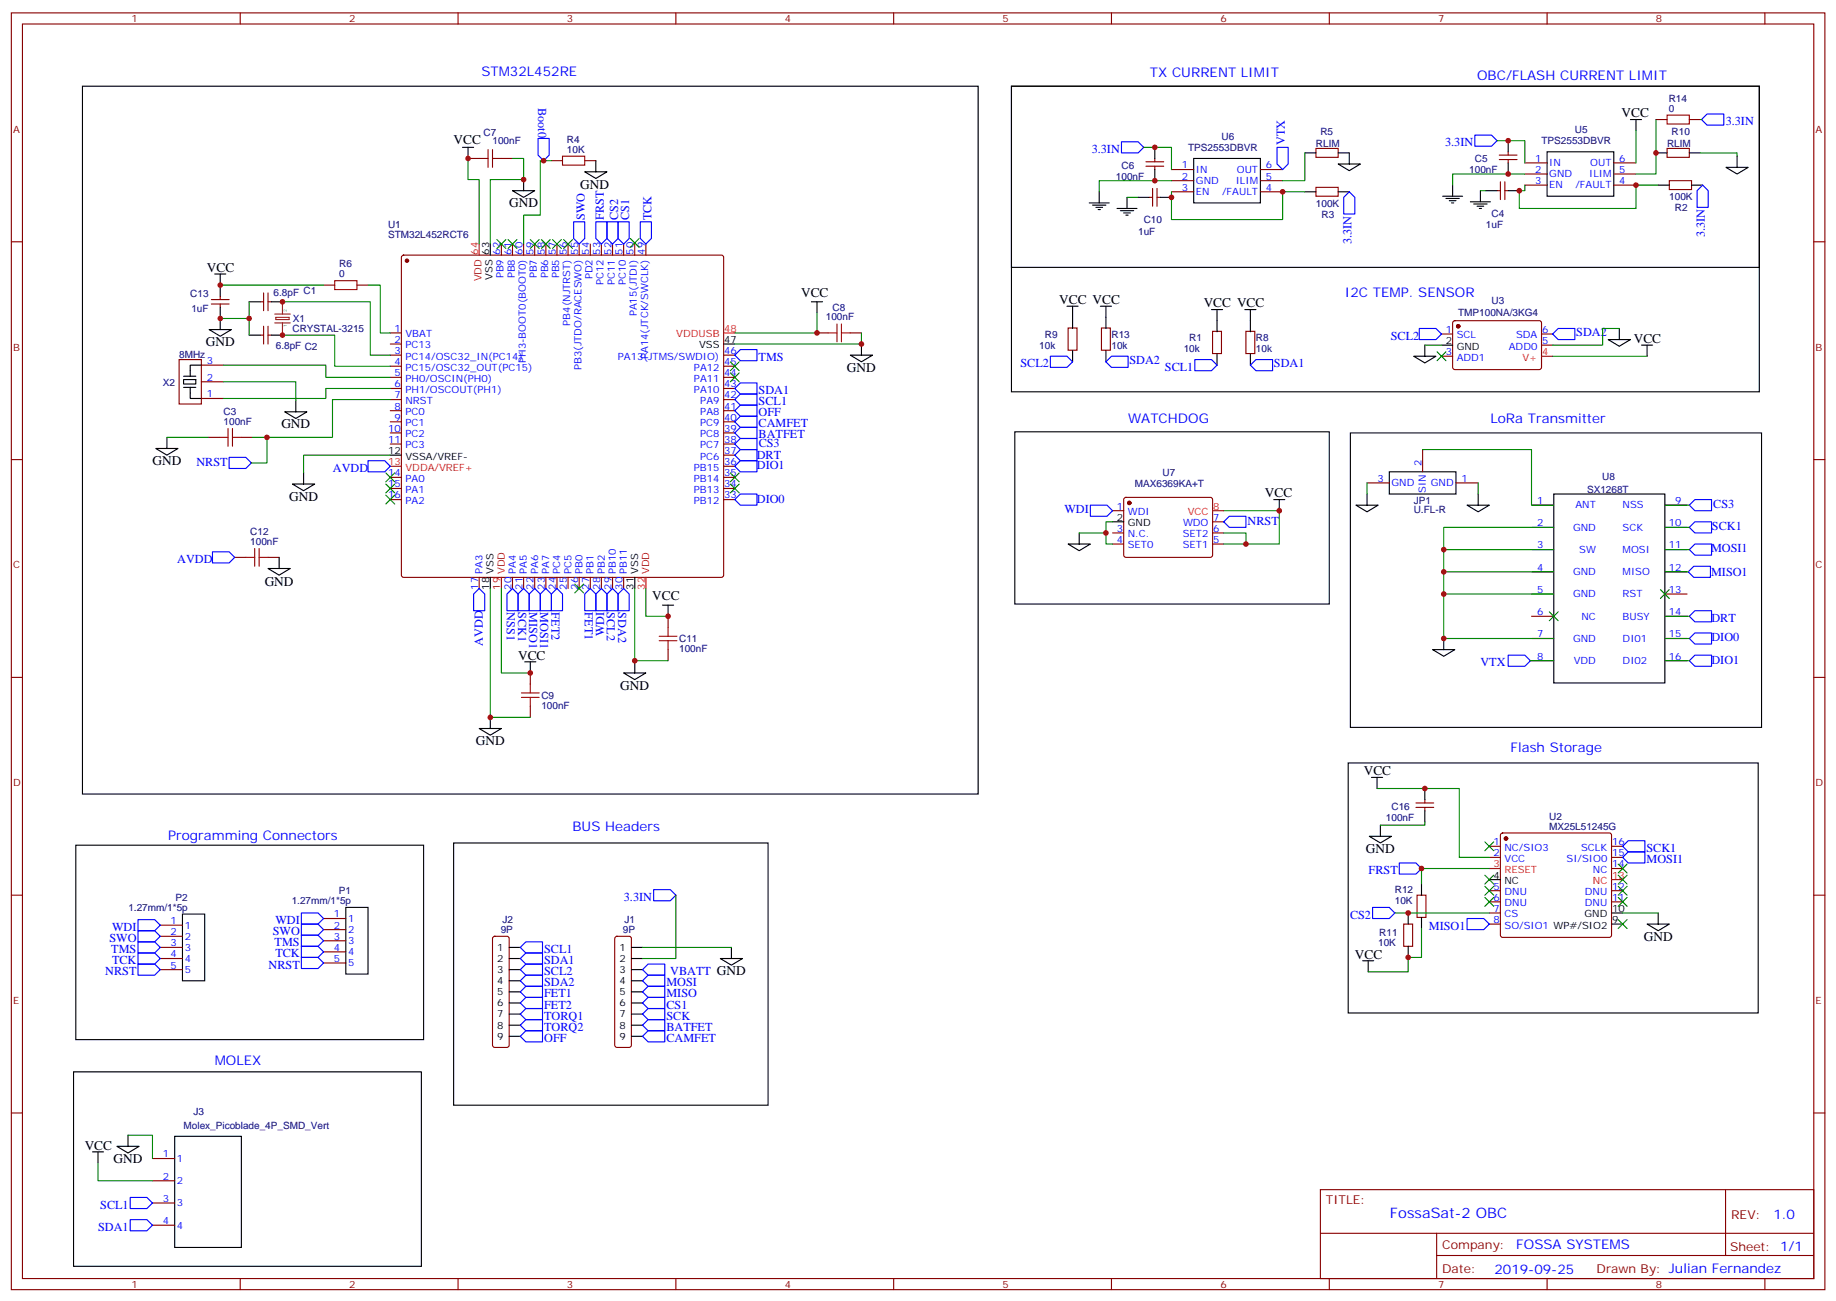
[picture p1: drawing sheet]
<svg xmlns="http://www.w3.org/2000/svg" width="583mm" height="413mm" viewBox="0 0 583 413" stroke-linecap="round" stroke-linejoin="round" font-family="sans-serif">
<g fill="none" stroke="#000" stroke-width=".35">
<path d="M26.2 27.4h284.3v224.7h-284.3zM321.1 27.4h237.4v57.5h-237.4zM321.1 27.4h237.4v97h-237.4zM517.6 38h3.5M519.4 38v3.5M146.8 46.8h3.6M148.6 46.8v3.5M166.2 57v3.5M185.6 54.5h7.1l-3.5 2.2zM189.2 51v3.5M366.6 46.8v3.5M366.6 53.8v3.6"/>
<path d="M379 50.3h21.1v14.1h-21.1zM414.2 48.5h3.6M424.8 52.1h7.1l-3.6 2.1zM424.8 48.5h3.5v3.6M461.2 58.8v3.5M478.8 44.7v3.5M478.8 51.7v3.5M491.1 48.2h21.2v14.1h-21.2zM525.7 48.5h3.5M526.4 58.8h3.5M536.3 48.5h3.5M537 58.8h3.5"/>
<path d="M547.9 53.1h7.1l-3.5 2.1zM551.5 49.6v3.5M155.6 77.5v3.5M162.7 60.5h7.1l-3.6 2.2zM345.8 64.4h6.3M346.9 65.1h4.2M347.9 65.8h2.1M348.6 66.5h.7M349 60.9v3.5M354.6 66.2h6.4M355.7 66.9h4.2M356.7 67.6h2.1"/>
<path d="M357.4 68.3h.7M357.8 62.7v3.5M361.3 62.7h3.5M368.4 62.7h3.5M414.2 60.9h3.6M424.8 60.9h3.5M458 62.3h6.3M459 63h4.3M460.1 63.7h2.1M460.8 64.4h.7M466.8 64.1h6.3M467.9 64.8h4.2"/>
<path d="M468.9 65.5h2.1M469.6 66.2h.7M470 60.5v3.6M471.7 60.5h3.6M478.8 60.5h3.5M68.2 87h3.5M69.9 87v7.1M69.9 97.6v7M79.1 95.8h3.5M86.1 95.8h3.6M257.6 95.8h3.5M259.4 95.8v3.5"/>
<path d="M338.7 97.2h3.6M340.5 97.2v7.1M349.3 97.2h3.5M351.1 97.2v7.1M384.6 98.3h3.5M386.4 98.3v7M395.2 98.3h3.5M396.9 98.3v7M58.3 119.5h3.9M63.9 115.9h-3.5v3.6M66.4 104.6h7l-3.5 2.2zM79.1 106.4h3.5"/>
<path d="M86.1 106.4h3.6M229.7 109.2h3.6M269.9 112.7h7.1l-3.5 2.2zM273.5 109.2v3.5M340.5 111.3v3.6M351.1 111.3v3.6M386.4 112.4v3.5M396.9 112.4v3.5M448.8 113.1h7.1l-3.6 2.1zM452.3 109.6v3.5M457.6 109.6h3.6M510.5 107.8h7.1l-3.5 2.1z"/>
<path d="M514.1 104.3v3.5M521.1 109.6h3.6M522.9 109.6v3.5M53 138.9v3.5M58.3 120.5h3.9v1.4h-3.9zM58.3 123h3.9M60.4 123v3.5h3.5M90.4 130.7h7l-3.5 2.2zM93.9 127.2v3.5M322.2 137.1h99.8v54.7h-99.8zM428.7 137.4h130.5v93.5h-130.5zM49.5 142.4h7l-3.5 2.1z"/>
<path d="M92.9 153.7h7l-3.5 2.1zM96.4 150.1v3.6M123.9 144.5h3.5M404.4 158.6h3.5M406.1 158.6v3.5M434 156.8v3.6M441 149.8h21.2v7h-21.2zM469.3 156.8v3.6M493.3 156.8h35.2v60h-35.2zM88.6 177v3.5M339.1 172.7h7l-3.5 2.1zM342.6 169.2v3.5"/>
<path d="M353.2 165.7h3.5M430.5 160.4h7l-3.5 2.1zM465.7 160.4h7.1l-3.5 2.1zM85.1 180.5h7l-3.5 2.1zM155.6 183.3v3.5M201.5 183.3v3.5M210.3 192.1h3.6M212.1 192.1v3.6M166.6 210.1h3.5M168.3 210.1v3.5M198 213.6h7l-3.5 2.2zM201.5 210.1v3.5"/>
<path d="M454.8 206.2h7.1l-3.6 2.2zM458.3 202.7v3.5M152.1 231.3h7.1l-3.6 2.1zM155.6 227.8v3.5M428 242.2h130.2v79.4h-130.2zM435.4 246.8h3.5M437.2 246.8v3.5M452.3 250.3v3.6M452.3 257.4v3.5M24.1 268.3h110.4v61.8h-110.4zM144 267.6h99.8v83.3h-99.8zM434.7 265.5h7l-3.5 2.1z"/>
<path d="M438.2 262v3.5M472.8 279.3h3.5M57.9 290.2h7.1v21.2h-7.1zM109.8 288.1h7v21.1h-7zM447 289.8v3.6M451.3 280.7v3.5M451.3 291.3v3.5M511.6 293.4h3.5M511.6 289.8h3.5M522.9 293.4h7l-3.5 2.1zM526.4 289.8v3.6M161.6 300.8h3.6"/>
<path d="M161.6 304.3h3.6M161.6 307.8h3.6M161.6 311.4h3.6M161.6 314.9h3.6M161.6 318.4h3.6M200.4 300.8h3.6M200.4 304.3h3.6M200.4 307.8h3.6M200.4 311.4h3.6M200.4 314.9h3.6M200.4 318.4h3.6M228.7 304.3h7l-3.5 2.1z"/>
<path d="M232.2 300.8v3.5M432.6 305h3.5M434.3 305v3.5M447 300.4v3.6M161.6 321.9h3.6M161.6 325.5h3.6M161.6 329h3.6M200.4 321.9h3.6M200.4 325.5h3.6M200.4 329h3.6M23.4 340.3h110.4v61.7h-110.4zM29.4 365.7h3.5"/>
<path d="M31.1 365.7v3.5M37.1 363.9h7.1l-3.6 2.1zM40.6 360.4v3.5M55.5 360.8h21.1v35.2h-21.1z"/>
</g>
<g fill="none" stroke="#870000" stroke-width=".35">
<path d="M3.6 4.1h575.7v405.3h-575.7zM7.1 7.6h568.7v398.3h-568.7zM76.3 4.1v3.5M145.4 4.1v3.5M214.6 4.1v3.5M283.7 4.1v3.5M352.8 4.1v3.5M422 4.1v3.5M491.1 4.1v3.5M560.3 4.1v3.5M525.7 38h3.5M536.3 38h3.5"/>
<path d="M148.6 50.3h3.5M159.2 50.3h3.5M175 51h3.6M185.6 51h3.6M363.8 51.4h5.6M363.8 52.8h5.6M365.9 59.8v5.7M366.6 50.3v1.1M366.6 52.8v1M367.3 59.8v5.7M371.9 53.8h7.1M371.9 57.4h7.1"/>
<path d="M400.1 53.8h7.1M400.1 57.4h7.1M417.8 47.1h7v2.9h-7zM417.8 59.5h7v2.8h-7zM476 49.2h5.6M476 50.7h5.6M476.3 57.7v5.7M477.7 57.7v5.7M478.8 48.2v1M478.8 50.7v1M484.1 51.7h7M484.1 55.2h7"/>
<path d="M484.1 58.8h7M512.3 51.7h7.1M512.3 55.2h7.1M512.3 58.8h7.1M529.2 47.1h7.1v2.9h-7.1zM529.9 57.4h7.1v2.8h-7.1zM3.6 76.8h3.5M159.2 77.5v3.5M162.7 77.5v3.5M166.2 77.5v3.5M169.8 77.5v3.5M173.3 77.5v3.5"/>
<path d="M176.8 77.5v3.5M180.3 77.5v3.5M183.9 77.5v3.5M187.4 77.5v3.5M190.9 77.5v3.5M194.5 77.5v3.5M198 77.5v3.5M201.5 77.5v3.5M205 77.5v3.5M364.8 62.7h1.1M367.3 62.7h1.1M371.9 60.9h7.1"/>
<path d="M400.1 60.9h7.1M475.3 60.5h1M477.7 60.5h1.1M575.8 76.8h3.5M67.1 95.1h5.6M67.1 96.5h5.6M69.9 94.1v1M69.9 96.5v1.1M82.6 95.8h1.1M83.7 93v5.6M85.1 93v5.6M85.1 95.8h1"/>
<path d="M102.7 90.5h3.6M113.3 90.5h3.5M127.7 81.2l.4-.2h100.9l.5 .2 .2 .5v100.9l-.2 .5-.5 .2h-100.9l-.5-.2-.2-.5v-100.9zM56.9 114.2h7v14.1h-7zM63.9 115.9h7.1M82.6 106.4h1.1M83.7 103.6v5.6M85.1 103.6v5.6M85.1 106.4h1M123.9 105.7h3.5M123.9 109.2h3.5M123.9 112.7h3.5"/>
<path d="M123.9 116.3h3.5M123.9 119.8h3.5M229.7 112.7h3.6M229.7 116.3h3.6M229.7 119.8h3.6M259.4 105.7h3.5M269.9 105.7h3.6M339.1 104.1h2.8v7.1h-2.8zM349.7 104.1h2.8v7.1h-2.8zM384.9 105.2h2.9v7h-2.9zM395.5 105.2h2.9v7h-2.9zM457.6 106h3.6"/>
<path d="M457.6 113.1h3.6M461.4 102l.5-.2 27 .1 .5 .6-.1 14.4-.6 .4h-27.1l-.4-.7v-14.1zM489.4 106h3.5M489.4 109.6h3.5M63.9 126.5h7.1M63.9 121.2h7.1M66 138.9h3.6M76.6 138.9h3.6M123.9 123.3h3.5M123.9 126.9h3.5M123.9 130.4h3.5M123.9 133.9h3.5"/>
<path d="M123.9 137.4h3.5M229.7 123.3h3.6M229.7 126.9h3.6M229.7 130.4h3.6M229.7 133.9h3.6M229.7 137.4h3.6M3.6 145.9h3.5M123.9 141h3.5M123.9 151.6h3.5M123.9 155.1h3.5M123.9 158.6h3.5M229.7 141h3.6"/>
<path d="M229.7 151.6h3.6M229.7 155.1h3.6M229.7 158.6h3.6M229.7 148h3.6M229.7 144.5h3.6M357 158.1l.4-.2 27.1 .1 .5 .6-.1 17.9-.7 .5-27-.1-.5-.7v-17.6zM434 153.3h7M451.6 142.7v7.1M462.2 153.3h7.1M575.8 145.9h3.5M74.5 177h3.5M85.1 177h3.5"/>
<path d="M353.2 162.1h3.5M353.2 169.2h3.5M353.2 172.7h3.5M385 169.2h3.5M385 172.7h3.5M385 165.7h3.5M486.2 160.4h7.1M486.2 167.4h7.1M486.2 174.5h7.1M528.5 160.4h7.1M528.5 167.4h7.1M528.5 174.5h7.1"/>
<path d="M152.1 183.3v3.5M162.7 183.3v3.5M166.2 183.3v3.5M169.8 183.3v3.5M173.3 183.3v3.5M176.8 183.3v3.5M180.3 183.3v3.5M183.9 183.3v3.5M187.4 183.3v3.5M190.9 183.3v3.5M194.5 183.3v3.5M198 183.3v3.5"/>
<path d="M212.1 195.7v3.5M486.2 181.5h7.1M486.2 188.6h7.1M486.2 195.7h7.1M528.5 181.5h7.1M528.5 188.6h7.1M528.5 195.7h7.1M3.6 215.1h3.5M168.3 213.6v3.6M212.1 206.2v3.6M486.2 202.7h7.1M486.2 209.8h7.1"/>
<path d="M528.5 202.7h7.1M528.5 209.8h7.1M575.8 215.1h3.5M168.3 224.2v3.6M449.5 254.9h5.7M449.5 256.3h5.7M452.3 253.9v1M452.3 256.3v1.1M472.8 268.7h3.5M472.8 272.2h3.5M476.6 264.6l.4-.2h33.9l.5 .2 .2 .5v31.8l-.2 .5-.5 .2h-33.9l-.5-.2-.2-.5v-31.8zM511.6 268.7h3.5"/>
<path d="M511.6 272.2h3.5M511.6 275.7h3.5M3.6 284.2h3.5M50.9 293.7h7M50.9 297.3h7M102.7 291.6h7.1M102.7 295.1h7.1M102.7 298.7h7.1M156.6 297.5l.5-.2h3.8l.5 .2 .2 .5v33.8l-.2 .5-.5 .2h-3.8l-.5-.2-.2-.5v-33.8zM195.4 297.5l.5-.2h3.8l.5 .2 .2 .5v33.8l-.2 .5-.5 .2h-3.8l-.5-.2-.2-.5v-33.8zM445.6 293.4h2.9v7h-2.9zM449.9 284.2h2.8v7.1h-2.8z"/>
<path d="M472.8 282.8h3.5M472.8 286.3h3.5M472.8 289.8h3.5M472.8 293.4h3.5M511.6 282.8h3.5M511.6 286.3h3.5M575.8 284.2h3.5M50.9 300.8h7M50.9 304.3h7M50.9 307.8h7M102.7 302.2h7.1M102.7 305.7h7.1"/>
<path d="M3.6 353.3h3.5M575.8 353.3h3.5M48.4 367.8h7.1M48.4 374.9h7.1M419.2 377.7h156.6v28.2h-156.6zM547.8 377.7v20.9M48.4 381.9h7.1M48.4 389h7.1M419.2 391.5h156.5M456.1 398.6h119.6M456.1 391.5v14.1M76.3 405.9v3.5"/>
<path d="M145.4 405.9v3.5M214.6 405.9v3.5M283.7 405.9v3.5M352.8 405.9v3.5M422 405.9v3.5M491.1 405.9v3.5M560.3 405.9v3.5"/>
</g>
<g fill="#870000" stroke="#870000" stroke-width=".35">
<circle cx="129.2" cy="82.8" r=".53"/>
<circle cx="358.5" cy="159.7" r=".53"/>
<circle cx="462.9" cy="103.6" r=".53"/>
<circle cx="478.1" cy="266.2" r=".53"/>
</g>
<path d="M152.1 77.5v3.5M229.7 105.7h3.6M489.4 113.1h3.5M123.9 148h3.5M385 162.1h3.5M159.2 183.3v3.5M205 183.3v3.5M472.8 275.7h3.5M511.6 279.3h3.5" fill="none" stroke="#f00" stroke-width=".35"/>
<path d="M87.2 99.7h4.9M89.7 95.8v3.9M87.2 102.5h4.9M87.6 100.8h4.2v.7h-4.2zM89.7 102.5v3.9" fill="none" stroke="#8c2424" stroke-width=".35"/>
<g fill="none" stroke="#a10000" stroke-width=".35">
<path d="M529.2 36.5h7.1v2.9h-7.1zM152.1 50.3h2.8M154.9 47.5v5.6M156.4 50.3h2.8M156.4 47.5v5.6M178.6 49.6h7v2.8h-7zM106.3 89.1h7v2.8h-7zM262.9 105.7h2.8M265.7 102.9v5.6M267.1 105.7h2.8M267.1 102.9v5.6M69.6 138.9h2.8"/>
<path d="M72.4 136v5.7M73.8 138.9h2.8M73.8 136v5.7M78 177h2.9M80.9 174.1v5.7M82.3 177h2.8M82.3 174.1v5.7M212.1 199.2v2.8M165.5 220h5.7M168.3 217.2v2.8M209.3 202h5.6M209.3 203.4h5.6"/>
<path d="M212.1 203.4v2.8M165.5 221.4h5.7M168.3 221.4v2.8"/>
</g>
<g fill="none" stroke="#00f" stroke-width=".35">
<path d="M540.2 38l1.7-1.8h5.3v3.5h-5.3zM170.8 44h3.5v5.2l-1.7 1.8-1.8-1.8zM356 45h5.3l1.8 1.8-1.8 1.7h-5.3zM405.4 46.8h3.5v5.3l-1.7 1.7-1.8-1.7zM468.2 42.9h5.3l1.8 1.8-1.8 1.7h-5.3zM540.5 58.8l1.8 1.7v5.3h-3.5v-5.3zM182.1 70.4h3.5v5.3l-1.7 1.8-1.8-1.8zM189.2 70.4h3.5v5.3l-1.8 1.8-1.7-1.8zM192.7 70.4h3.5v5.3l-1.7 1.8-1.8-1.8zM196.2 70.4h3.5v5.3l-1.7 1.8-1.8-1.8zM203.3 70.4h3.5v5.3l-1.8 1.8-1.7-1.8zM426.6 62.7l1.7-1.8 1.8 1.8v5.2h-3.5z"/>
<path d="M235 111h5.3v3.5h-5.3l-1.7-1.8zM333.4 113.1h5.3l1.8 1.8-1.8 1.7h-5.3zM351.1 114.9l1.7-1.8h5.3v3.5h-5.3zM379.3 114.2h5.3l1.8 1.7-1.8 1.8h-5.3zM396.9 115.9l1.8-1.7h5.3v3.5h-5.3zM450.6 104.3h5.3l1.7 1.7-1.7 1.8h-5.3zM492.9 106l1.8-1.7h5.3v3.5h-5.3zM235 125.1h5.3v3.5h-5.3l-1.7-1.7zM235 121.6h5.3v3.5h-5.3l-1.7-1.8zM235 128.6h5.3v3.6h-5.3l-1.7-1.8zM235 132.2h5.3v3.5h-5.3l-1.7-1.8zM235 135.7h5.3v3.5h-5.3l-1.7-1.8z"/>
<path d="M72.7 145.2h5.3l1.8 1.8-1.8 1.7h-5.3zM116.8 146.3h5.3l1.8 1.7-1.8 1.8h-5.3zM233.3 141l1.7-1.8h5.3v3.5h-5.3zM233.3 148l1.7-1.7h5.3v3.5h-5.3zM233.3 158.6l1.7-1.8h5.3v3.6h-5.3zM235 142.7h5.3v3.6h-5.3l-1.7-1.8zM67.5 175.2h5.2l1.8 1.8-1.8 1.7h-5.2zM346.1 160.4h5.3l1.8 1.7-1.8 1.8h-5.3zM390.2 163.9h5.3v3.5h-5.3l-1.7-1.7zM536.3 167.4l1.8-1.7h5.2v3.5h-5.2zM536.3 174.5l1.8-1.8h5.2v3.5h-5.2zM536.3 160.4l1.8-1.8h5.2v3.5h-5.2z"/>
<path d="M152.1 186.8l1.8 1.8v5.3h-3.5v-5.3zM160.9 188.6l1.8-1.8 1.8 1.8v5.3h-3.6zM164.5 188.6l1.7-1.8 1.8 1.8v5.3h-3.5zM168 188.6l1.8-1.8 1.7 1.8v5.3h-3.5zM171.5 188.6l1.8-1.8 1.7 1.8v5.3h-3.5zM175 188.6l1.8-1.8 1.8 1.8v5.3h-3.6zM185.6 188.6l1.8-1.8 1.8 1.8v5.3h-3.6zM189.2 188.6l1.7-1.8 1.8 1.8v5.3h-3.5zM192.7 188.6l1.8-1.8 1.7 1.8v5.3h-3.5zM196.2 188.6l1.8-1.8 1.7 1.8v5.3h-3.5zM535.9 181.5l1.8-1.7h5.3v3.5h-5.3zM536.3 195.7l1.8-1.8h5.2v3.5h-5.2z"/>
<path d="M478.8 208h5.3l1.7 1.8-1.7 1.7h-5.3zM536.3 209.8l1.8-1.8h5.2v3.5h-5.2zM536.3 202.7l1.8-1.8h5.2v3.6h-5.2zM444.2 274h5.3l1.8 1.7-1.8 1.8h-5.3zM515.1 268.7l1.8-1.8h5.3v3.5h-5.3zM516.9 270.4h5.3v3.6h-5.3l-1.8-1.8zM43.8 299h5.3l1.8 1.8-1.8 1.7h-5.3zM43.8 295.5h5.3l1.8 1.8-1.8 1.7h-5.3zM43.8 292h5.3l1.8 1.7-1.8 1.8h-5.3zM95.7 293.4h5.3l1.7 1.7-1.7 1.8h-5.3zM95.7 296.9h5.3l1.7 1.8-1.7 1.7h-5.3zM95.7 289.8h5.3l1.7 1.8-1.7 1.8h-5.3z"/>
<path d="M166.9 299h5.3v3.5h-5.3l-1.7-1.7zM207.5 282.4h5.3l1.8 1.8-1.8 1.8h-5.3zM435.8 288.1h5.2l1.8 1.7-1.8 1.8h-5.2zM465.7 291.6h5.3l1.8 1.8-1.8 1.7h-5.3zM43.8 306.1h5.3l1.8 1.7-1.8 1.8h-5.3zM43.8 302.5h5.3l1.8 1.8-1.8 1.8h-5.3zM95.7 300.4h5.3l1.7 1.8-1.7 1.8h-5.3zM95.7 304h5.3l1.7 1.7-1.7 1.8h-5.3zM165.2 318.4l1.7-1.7h5.3v3.5h-5.3zM165.2 311.4l1.7-1.8h5.3v3.5h-5.3zM166.9 313.1h5.3v3.6h-5.3l-1.7-1.8zM166.9 306.1h5.3v3.5h-5.3l-1.7-1.8z"/>
<path d="M166.9 302.5h5.3v3.6h-5.3l-1.7-1.8zM204 318.4l1.7-1.7h5.3v3.5h-5.3zM205.7 309.6h5.3v3.5h-5.3l-1.7-1.7zM205.7 313.1h5.3v3.6h-5.3l-1.7-1.8zM205.7 306.1h5.3v3.5h-5.3l-1.7-1.8zM165.2 325.5l1.7-1.8h5.3v3.5h-5.3zM166.9 320.2h5.3v3.5h-5.3l-1.7-1.8zM166.9 327.2h5.3v3.6h-5.3l-1.7-1.8zM205.7 320.2h5.3v3.5h-5.3l-1.7-1.8zM205.7 323.7h5.3v3.5h-5.3l-1.7-1.7zM205.7 327.2h5.3v3.6h-5.3l-1.7-1.8zM41.3 387.2h5.3l1.8 1.8-1.8 1.7h-5.3z"/>
<path d="M41.3 380.2h5.3l1.8 1.7-1.8 1.8h-5.3z"/>
</g>
<g fill="none" stroke="#008700" stroke-width=".35">
<path d="M525.7 38v17.2h-6.3M539.8 38h.4M148.6 50.3v6.7h3.5v20.5M162.7 50.3h3.5v6.7h-10.6v20.5M175 51h-3.5v17.3h-5.3v9.2M363.1 46.8h8.8v7M371.9 57.4h-22.9v3.5M414.2 48.5v8.9h-7M475.3 44.7h8.8v7M484.1 58.8v1.7h-1.8v5.7h37.1v-7.4h7M484.1 55.2h-22.9v3.6M519.4 41.5v10.2"/>
<path d="M539.8 48.5h11.7v1.1M357.8 62.7h3.5M371.9 60.9v8.8h35.3v-8.8h7M470 60.5h1.7M69.9 90.5h32.8M79.1 95.8v5.3h-9.2M89.7 95.8h27.8v16.9h6.4M116.8 90.5h3.9v15.2h3.2M259.4 99.3v6.4h-26.1M71 115.9h32.4v3.9h20.5M79.1 101.1v5.3M89.7 106.4h16.6v9.9h17.6"/>
<path d="M273.5 105.7v3.5h-40.2M452.3 109.6h5.3M492.9 113.1h30M514.1 104.3h-5.3v5.3h-15.9M53 138.9h13M71 121.2h22.9v6M84.7 138.9v8.1h-4.9M123.9 123.3h-20.5v3.2h-32.4M123.9 126.9h-18.3v12h-25.4M123.9 144.5h-27.5v5.6M434 153.3v3.5M451.6 142.7h34.6v17.7h7.1"/>
<path d="M469.3 153.3v3.5M342.6 169.2h8.5v3.5h2.1M353.2 165.7h-2.1v3.5M388.5 162.1h17.6v10.6h-17.6M388.5 169.2h7v3.5M458.3 174.5h35M493.3 167.4h-35v35.3h35M528.5 160.4h7.8M528.5 167.4h7.8M528.5 174.5h7.8M155.6 186.8v41h12.7M159.2 186.8v26.8h9.1"/>
<path d="M201.5 186.8v23.3M205 186.8v8.9h7.1M458.3 181.5h35M458.3 188.6h35M528.5 181.5h7.4M528.5 195.7h7.8M201.5 209.8h10.6M485.8 209.8h7.5M528.5 209.8h7.8M528.5 202.7h7.8M437.2 250.3h26.1v21.9h9.5M452.3 260.9v1.1h-14.1"/>
<path d="M472.8 275.7h-21.5v5M214.6 284.2v20.1h-10.6M442.8 289.8h30M451.3 294.8v9.2h-4.3v4.5h-12.7M515.1 289.8h11.3M204 300.8h28.2M31.1 369.2v5.7h17.3M40.6 360.4h7.8v7.4"/>
</g>
<g fill="#c00">
<circle cx="447" cy="304" r=".88"/>
<circle cx="451.3" cy="275.7" r=".88"/>
<circle cx="148.6" cy="50.3" r=".88"/>
<circle cx="69.9" cy="101.1" r=".88"/>
<circle cx="201.5" cy="209.8" r=".88"/>
<circle cx="212.1" cy="195.7" r=".88"/>
<circle cx="168.3" cy="213.6" r=".88"/>
<circle cx="273.5" cy="109.2" r=".88"/>
<circle cx="259.4" cy="105.7" r=".88"/>
<circle cx="84.7" cy="138.9" r=".88"/>
<circle cx="407.2" cy="60.9" r=".88"/>
<circle cx="366.6" cy="46.8" r=".88"/>
<circle cx="366.6" cy="57.4" r=".88"/>
<circle cx="478.8" cy="55.2" r=".88"/>
<circle cx="478.8" cy="44.7" r=".88"/>
<circle cx="519.4" cy="58.8" r=".88"/>
<circle cx="482.3" cy="60.5" r=".88"/>
<circle cx="371.9" cy="62.7" r=".88"/>
<circle cx="79.1" cy="101.1" r=".88"/>
<circle cx="89.7" cy="95.8" r=".88"/>
<circle cx="89.7" cy="106.4" r=".88"/>
<circle cx="395.5" cy="172.7" r=".88"/>
<circle cx="155.6" cy="227.8" r=".88"/>
<circle cx="406.1" cy="162.1" r=".88"/>
<circle cx="69.9" cy="90.5" r=".88"/>
<circle cx="351.1" cy="169.2" r=".88"/>
<circle cx="458.3" cy="202.7" r=".88"/>
<circle cx="458.3" cy="188.6" r=".88"/>
<circle cx="458.3" cy="181.5" r=".88"/>
<circle cx="458.3" cy="174.5" r=".88"/>
<circle cx="172.6" cy="51" r=".88"/>
<circle cx="166.2" cy="57" r=".88"/>
<circle cx="447" cy="289.8" r=".88"/>
<circle cx="452.3" cy="250.3" r=".88"/>
<circle cx="525.7" cy="48.5" r=".88"/>
</g>
<g fill="#c00" stroke="#008700" stroke-width=".35">
<path d="M456.2 111.7l2.8 2.8zM459 111.7l-2.8 2.8z"/>
<path d="M527.1 187.2l2.8 2.8zM527.1 190l2.8-2.8z"/>
<path d="M491.8 194.2l2.9 2.9zM494.7 194.2l-2.9 2.9z"/>
<path d="M471.4 277.8l2.8 2.9zM474.2 277.8l-2.8 2.9z"/>
<path d="M471.4 281.4l2.8 2.8zM474.2 281.4l-2.8 2.8z"/>
<path d="M471.4 284.9l2.8 2.8zM474.2 284.9l-2.8 2.8z"/>
<path d="M513.7 284.9l2.8 2.8zM513.7 287.7l2.8-2.8z"/>
<path d="M513.7 281.4l2.8 2.8zM513.7 284.2l2.8-2.8z"/>
<path d="M513.7 277.8l2.8 2.9zM516.5 277.8l-2.8 2.9z"/>
<path d="M513.7 274.3l2.8 2.8zM513.7 277.1l2.8-2.8z"/>
<path d="M513.7 292l2.8 2.8zM516.5 292l-2.8 2.8z"/>
<path d="M471.4 267.3l2.8 2.8zM474.2 267.3l-2.8 2.8z"/>
<path d="M200.1 75.7l2.8 2.8zM200.1 78.5l2.8-2.8z"/>
<path d="M178.9 76.1l2.9 2.8zM181.8 76.1l-2.9 2.8z"/>
<path d="M175.4 76.1l2.8 2.8zM178.2 76.1l-2.8 2.8z"/>
<path d="M171.9 76.1l2.8 2.8zM174.7 76.1l-2.8 2.8z"/>
<path d="M168.3 76.1l2.9 2.8zM171.2 76.1l-2.9 2.8z"/>
<path d="M157.8 76.1l2.8 2.8zM160.6 76.1l-2.8 2.8z"/>
<path d="M161.3 76.1l2.8 2.8zM164.1 76.1l-2.8 2.8z"/>
<path d="M231.8 153.7l2.9 2.8zM234.7 153.7l-2.9 2.8z"/>
<path d="M231.8 150.1l2.9 2.9zM234.7 150.1l-2.9 2.9z"/>
<path d="M231.8 114.9l2.9 2.8zM234.7 114.9l-2.9 2.8z"/>
<path d="M231.8 118.4l2.9 2.8zM234.7 118.4l-2.9 2.8z"/>
<path d="M122.5 153.7l2.8 2.8zM125.3 153.7l-2.8 2.8z"/>
<path d="M122.5 150.1l2.8 2.9zM125.3 150.1l-2.8 2.9z"/>
<path d="M122.5 157.2l2.8 2.8zM125.3 157.2l-2.8 2.8z"/>
<path d="M182.5 185.4l2.8 2.8zM185.3 185.4l-2.8 2.8z"/>
</g>
<text font-size="4.6" fill="#00f" x="441.3" y="386.7">FossaSat-2 OBC</text>
<g font-size="4.2" fill="#00f">
<text x="152.8" y="24.2">STM32L452RE</text>
<text x="365.1" y="24.3">TX CURRENT LIMIT</text>
<text x="468.9" y="25.3">OBC/FLASH CURRENT LIMIT</text>
<text x="426.9" y="94.2">I2C TEMP. SENSOR</text>
<text x="358.1" y="134.3">WATCHDOG</text>
<text x="473.1" y="134.3">LoRa Transmitter</text>
<text x="479.5" y="238.7">Flash Storage</text>
<text x="181.8" y="263.8">BUS Headers</text>
<text x="53.3" y="266.7">Programming Connectors</text>
<text x="68.2" y="338.2">MOLEX</text>
<text x="563" y="386.9">1.0</text>
<text x="481.3" y="396.5">FOSSA SYSTEMS</text>
<text x="474.4" y="404.3">2019-09-25</text>
</g>
<g font-size="4.2">
<text x="514.8" y="37.2">VCC</text>
<text x="144" y="45.6">VCC</text>
<text x="161.6" y="65.8">GND</text>
<text x="184.2" y="60.1">GND</text>
<text x="65.7" y="86.3">VCC</text>
<text x="254.3" y="94.2">VCC</text>
<text x="336.3" y="96.5">VCC VCC</text>
<text x="382.1" y="97.6">VCC VCC</text>
<text x="65.3" y="109.9">GND</text>
<text x="518.7" y="108.9">VCC</text>
<text x="268.9" y="118">GND</text>
<text x="89.3" y="136">GND</text>
<text x="48.4" y="147.7">GND</text>
<text x="91.8" y="159">GND</text>
<text x="401.5" y="157.8">VCC</text>
<text x="84" y="186.1">GND</text>
<text x="207" y="190.5">VCC</text>
<text x="164.5" y="209.4">VCC</text>
<text x="196.9" y="218.9">GND</text>
<text x="151.1" y="236.6">GND</text>
<text x="432.9" y="246.1">VCC</text>
<text x="433.6" y="270.8">GND</text>
<text x="521.8" y="298.7">GND</text>
<text x="430.1" y="304.3">VCC</text>
<text x="26.9" y="365">VCC</text>
<text x="36.1" y="369.2">GND</text>
</g>
<g font-size="3.9" fill="#00f">
<text x="170.8" y="34.2" transform="rotate(90 170.8 34.2)">Boot0</text>
<text x="547.8" y="39.8">3.3IN</text>
<text x="407.9" y="46.1" transform="rotate(-90 407.9 46.1)">VTX</text>
<text x="458.8" y="46.4">3.3IN</text>
<text x="346.6" y="48.5">3.3IN</text>
<text x="185.6" y="69.9" transform="rotate(-90 185.6 69.9)">SWO</text>
<text x="191.7" y="69.9" transform="rotate(-90 191.7 69.9)">FRST</text>
<text x="196.2" y="69.9" transform="rotate(-90 196.2 69.9)">CS2</text>
<text x="199.7" y="69.9" transform="rotate(-90 199.7 69.9)">CS1</text>
<text x="206.8" y="69.9" transform="rotate(-90 206.8 69.9)">TCK</text>
<text x="429" y="77.5" transform="rotate(-90 429 77.5)">3.3IN</text>
<text x="541.2" y="75.4" transform="rotate(-90 541.2 75.4)">3.3IN</text>
<text x="441.5" y="108">SCL2</text>
<text x="500.4" y="106.8">SDA2</text>
<text x="240.8" y="114.5">TMS</text>
<text x="323.9" y="116.7">SCL2</text>
<text x="358.6" y="115.6">SDA2</text>
<text x="369.8" y="117.7">SCL1</text>
<text x="404.4" y="116.7">SDA1</text>
<text x="240.8" y="125.1">SDA1</text>
<text x="240.8" y="128.6">SCL1</text>
<text x="240.8" y="132.2">OFF</text>
<text x="240.8" y="135.7">CAMFET</text>
<text x="240.8" y="139.2">BATFET</text>
<text x="240.9" y="141.9">CS3</text>
<text x="62.3" y="147.8">NRST</text>
<text x="105.7" y="149.8">AVDD</text>
<text x="240.2" y="145.7">DRT</text>
<text x="240.3" y="149">DIO1</text>
<text x="240.3" y="159.6">DIO0</text>
<text x="543.9" y="161.3">CS3</text>
<text x="337.9" y="163">WDI</text>
<text x="396.1" y="166.5">NRST</text>
<text x="543.5" y="168.3">SCK1</text>
<text x="56.3" y="178.7">AVDD</text>
<text x="543.2" y="175.4">MOSI1</text>
<text x="543.2" y="182.8">MISO1</text>
<text x="160.9" y="194.4" transform="rotate(90 160.9 194.4)">NSS1</text>
<text x="164.5" y="194.4" transform="rotate(90 164.5 194.4)">SCK1</text>
<text x="168" y="194.4" transform="rotate(90 168 194.4)">MISO1</text>
<text x="171.5" y="194.4" transform="rotate(90 171.5 194.4)">MOSI1</text>
<text x="175" y="194.4" transform="rotate(90 175 194.4)">FET2</text>
<text x="185.6" y="194.4" transform="rotate(90 185.6 194.4)">FET1</text>
<text x="192.7" y="194.4" transform="rotate(90 192.7 194.4)">SCL2</text>
<text x="196.2" y="194.4" transform="rotate(90 196.2 194.4)">SDA2</text>
<text x="543.3" y="197.5">DRT</text>
<text x="191.8" y="201.9" transform="rotate(-90 191.8 201.9)">WDI</text>
<text x="543.3" y="203.7">DIO0</text>
<text x="153.3" y="205" transform="rotate(-90 153.3 205)">AVDD</text>
<text x="470" y="211.4">VTX</text>
<text x="543.3" y="210.7">DIO1</text>
<text x="522.7" y="270.4">SCK1</text>
<text x="522.7" y="274">MOSI1</text>
<text x="434.5" y="277.5">FRST</text>
<text x="198" y="286">3.3IN</text>
<text x="87.4" y="293.4">WDI</text>
<text x="428.6" y="291.6">CS2</text>
<text x="34.7" y="299">SWO</text>
<text x="35.6" y="295.5">WDI</text>
<text x="86.6" y="296.9">SWO</text>
<text x="453.6" y="295.1">MISO1</text>
<text x="35.3" y="302.5">TMS</text>
<text x="87.2" y="300.4">TMS</text>
<text x="87.4" y="304">TCK</text>
<text x="172.8" y="302.5">SCL1</text>
<text x="33.4" y="309.6">NRST</text>
<text x="35.6" y="306.1">TCK</text>
<text x="85.3" y="307.5">NRST</text>
<text x="172.8" y="309.6">SCL2</text>
<text x="172.8" y="306.1">SDA1</text>
<text x="212.8" y="309.4">VBATT GND</text>
<text x="172.8" y="316.7">FET1</text>
<text x="172.8" y="313.1">SDA2</text>
<text x="211.6" y="313.1">MOSI</text>
<text x="211.6" y="316.7">MISO</text>
<text x="172.8" y="323.7">TORQ1</text>
<text x="172.8" y="320.2">FET2</text>
<text x="211.6" y="323.7">SCK</text>
<text x="211.6" y="320.2">CS1</text>
<text x="172.8" y="327.2">TORQ2</text>
<text x="211.6" y="327.2">BATFET</text>
<text x="172.8" y="330.8">OFF</text>
<text x="211.6" y="330.8">CAMFET</text>
<text x="31.8" y="383.7">SCL1</text>
<text x="31.2" y="390.7">SDA1</text>
</g>
<g font-size="3.9" fill="#800">
<text x="420.9" y="382.3">TITLE:</text>
<text x="549.6" y="386.9">REV:</text>
<text x="457.8" y="396.5">Company:</text>
<text x="549.2" y="397.1">Sheet: 1/1</text>
<text x="457.8" y="404.1">Date:</text>
<text x="506.9" y="404.2">Drawn By: Julian Fernandez</text>
</g>
<g font-size="3.2" fill="#800">
<text x="41.7" y="7.1">1</text>
<text x="110.8" y="7.1">2</text>
<text x="180" y="7.1">3</text>
<text x="249.1" y="7.1">4</text>
<text x="318.3" y="7.1">5</text>
<text x="387.4" y="7.1">6</text>
<text x="456.6" y="7.1">7</text>
<text x="525.7" y="7.1">8</text>
<text x="4.1" y="42.2">A</text>
<text x="576.3" y="42.2">A</text>
<text x="4.1" y="111.3">B</text>
<text x="576.3" y="111.3">B</text>
<text x="4.1" y="180.5">C</text>
<text x="576.3" y="180.5">C</text>
<text x="4.1" y="249.6">D</text>
<text x="576.3" y="249.6">D</text>
<text x="4.1" y="318.8">E</text>
<text x="576.3" y="318.8">E</text>
<text x="41.7" y="408.9">1</text>
<text x="110.8" y="408.9">2</text>
<text x="180" y="408.9">3</text>
<text x="249.1" y="408.9">4</text>
<text x="318.3" y="408.9">5</text>
<text x="387.4" y="408.9">6</text>
<text x="456.6" y="408.9">7</text>
<text x="525.7" y="408.9">8</text>
</g>
<g font-size="3.2" fill="#000080">
<text x="529.7" y="35.5">0</text>
<text x="529.7" y="32.3">R14</text>
<text x="153.5" y="43.2">C7</text>
<text x="156.4" y="45.9">100nF</text>
<text x="180" y="45.4">R4</text>
<text x="387.8" y="44.5">U6</text>
<text x="417.8" y="46.6">RLIM</text>
<text x="419.2" y="42.8">R5</text>
<text x="489.4" y="45.9">TPS2553DBVR</text>
<text x="500" y="42.3">U5</text>
<text x="529.2" y="46.6">RLIM</text>
<text x="530.7" y="42.8">R10</text>
<text x="180" y="48.5">10K</text>
<text x="356" y="53.6">C6</text>
<text x="377.2" y="48">TPS2553DBVR</text>
<text x="468.2" y="51.5">C5</text>
<text x="354.3" y="57.2">100nF</text>
<text x="466.4" y="55.1">100nF</text>
<text x="417.8" y="65.7">100K</text>
<text x="529.9" y="63.5">100K</text>
<text x="363.1" y="71">C10</text>
<text x="419.5" y="69.2">R3</text>
<text x="473.5" y="68.8">C4</text>
<text x="531.7" y="67.1">R2</text>
<text x="123.2" y="75.7">STM32L452RCT6</text>
<text x="123.2" y="72.4">U1</text>
<text x="361.3" y="74.5">1uF</text>
<text x="471.7" y="72.4">1uF</text>
<text x="107.7" y="88.1">0</text>
<text x="107.7" y="84.9">R6</text>
<text x="60.4" y="94.2">C13</text>
<text x="86.9" y="93.8">6.8pF C1</text>
<text x="60.7" y="99.1">1uF</text>
<text x="262.2" y="101.6">100nF</text>
<text x="264.3" y="98.6">C8</text>
<text x="462.9" y="100.2">TMP100NA/3KG4</text>
<text x="473.5" y="96.7">U3</text>
<text x="92.9" y="105.4">CRYSTAL-3215</text>
<text x="93" y="102.2">X1</text>
<text x="331.7" y="107.3">R9</text>
<text x="352.9" y="107.3">R13</text>
<text x="56.9" y="113.6">8MHz</text>
<text x="87.6" y="110.8">6.8pF C2</text>
<text x="329.9" y="110.8">10k</text>
<text x="352.9" y="110.8">10k</text>
<text x="375.8" y="111.8">10k</text>
<text x="377.5" y="108.3">R1</text>
<text x="398.7" y="111.8">10k</text>
<text x="398.7" y="108.3">R8</text>
<text x="51.6" y="122.5">X2</text>
<text x="71" y="131.8">C3</text>
<text x="71" y="135">100nF</text>
<text x="360.3" y="154.5">MAX6369KA+T</text>
<text x="369.1" y="151">U7</text>
<text x="508.6" y="152.5">U8</text>
<text x="448.8" y="159.9">JP1</text>
<text x="503.8" y="156.4">SX1268T</text>
<text x="448.8" y="163">U.FL-R</text>
<text x="79.5" y="173.1">100nF</text>
<text x="79.5" y="169.9">C12</text>
<text x="215.6" y="203.8">C11</text>
<text x="215.6" y="207">100nF</text>
<text x="171.9" y="221.8">C9</text>
<text x="171.9" y="225">100nF</text>
<text x="441.8" y="257.2">C16</text>
<text x="440" y="260.7">100nF</text>
<text x="491.8" y="263.4">MX25L51245G</text>
<text x="491.8" y="260.3">U2</text>
<text x="55.8" y="286">P2</text>
<text x="92.6" y="287">1.27mm/1*5p</text>
<text x="107.6" y="283.9">P1</text>
<text x="442.8" y="287.2">10K</text>
<text x="442.8" y="283.6">R12</text>
<text x="40.8" y="289.1">1.27mm/1*5p</text>
<text x="159.5" y="293">J2</text>
<text x="198.3" y="293">J1</text>
<text x="159" y="296.2">9P</text>
<text x="197.8" y="296.2">9P</text>
<text x="437.9" y="297">R11</text>
<text x="437.5" y="300.2">10K</text>
<text x="61.5" y="353.9">J3</text>
<text x="58.3" y="358.5">Molex_Picoblade_4P_SMD_Vert</text>
</g>
<g font-size="3.2" fill="#00f">
<text x="375.2" y="53.5">1</text>
<text x="401.9" y="53.5">6</text>
<text x="487.4" y="51.4">1</text>
<text x="491.8" y="52.8">IN</text>
<text x="504.8" y="52.8">OUT</text>
<text x="514.1" y="51.4">6</text>
<text x="375.2" y="57">2</text>
<text x="379.7" y="54.9">IN</text>
<text x="379.7" y="58.4">GND</text>
<text x="392.3" y="58.4">ILIM</text>
<text x="392.6" y="54.9">OUT</text>
<text x="401.9" y="57">5</text>
<text x="487.4" y="54.9">2</text>
<text x="487.4" y="58.4">3</text>
<text x="491.8" y="56.3">GND</text>
<text x="491.8" y="59.8">EN</text>
<text x="500.1" y="59.8">/FAULT</text>
<text x="504.5" y="56.3">ILIM</text>
<text x="514.1" y="58.4">4</text>
<text x="514.1" y="54.9">5</text>
<text x="375.2" y="60.5">3</text>
<text x="379.7" y="61.9">EN</text>
<text x="387.9" y="61.9">/FAULT</text>
<text x="401.9" y="60.5">4</text>
<text x="158.8" y="80.8" transform="rotate(-90 158.8 80.8)">62</text>
<text x="162.3" y="80.8" transform="rotate(-90 162.3 80.8)">61</text>
<text x="165.9" y="80.8" transform="rotate(-90 165.9 80.8)">60</text>
<text x="169.4" y="80.8" transform="rotate(-90 169.4 80.8)">59</text>
<text x="172.9" y="80.8" transform="rotate(-90 172.9 80.8)">58</text>
<text x="176.5" y="80.8" transform="rotate(-90 176.5 80.8)">57</text>
<text x="180" y="80.8" transform="rotate(-90 180 80.8)">56</text>
<text x="183.5" y="80.8" transform="rotate(-90 183.5 80.8)">55</text>
<text x="187" y="80.8" transform="rotate(-90 187 80.8)">54</text>
<text x="190.6" y="80.8" transform="rotate(-90 190.6 80.8)">53</text>
<text x="194.1" y="80.8" transform="rotate(-90 194.1 80.8)">52</text>
<text x="197.6" y="80.8" transform="rotate(-90 197.6 80.8)">51</text>
<text x="201.2" y="80.8" transform="rotate(-90 201.2 80.8)">50</text>
<text x="204.7" y="80.8" transform="rotate(-90 204.7 80.8)">49</text>
<text x="159.9" y="88.4" transform="rotate(-90 159.9 88.4)">PB9</text>
<text x="163.4" y="88.4" transform="rotate(-90 163.4 88.4)">PB8</text>
<text x="170.5" y="88.4" transform="rotate(-90 170.5 88.4)">PB7</text>
<text x="174" y="88.4" transform="rotate(-90 174 88.4)">PB6</text>
<text x="177.5" y="88.4" transform="rotate(-90 177.5 88.4)">PB5</text>
<text x="188.1" y="88.7" transform="rotate(-90 188.1 88.7)">PD2</text>
<text x="191.6" y="90.5" transform="rotate(-90 191.6 90.5)">PC12</text>
<text x="195.2" y="90.5" transform="rotate(-90 195.2 90.5)">PC11</text>
<text x="198.7" y="90.5" transform="rotate(-90 198.7 90.5)">PC10</text>
<text x="202.2" y="100.5" transform="rotate(-90 202.2 100.5)">PA15(JTDI)</text>
<text x="125.2" y="105.3">1</text>
<text x="128.7" y="107.1">VBAT</text>
<text x="181" y="103.4" transform="rotate(-90 181 103.4)">PB4(NJTRST)</text>
<text x="459" y="105.7">1</text>
<text x="462.5" y="107.5">SCL</text>
<text x="481.3" y="107.5">SDA</text>
<text x="489.5" y="105.7">6</text>
<text x="125.2" y="108.9">2</text>
<text x="125.2" y="112.4">3</text>
<text x="128.7" y="110.6">PC13</text>
<text x="229.9" y="112.4">46</text>
<text x="459" y="112.7">3</text>
<text x="479" y="111">ADD0</text>
<text x="489.5" y="109.2">5</text>
<text x="65.7" y="115.6">3</text>
<text x="125.2" y="115.9">4</text>
<text x="125.2" y="119.5">5</text>
<text x="128.7" y="114.2">PC14/OSC32_IN(PC14)</text>
<text x="128.7" y="117.7">PC15/OSC32_OUT(PC15)</text>
<text x="166.9" y="115.2" transform="rotate(-90 166.9 115.2)">PH3-BOOT0(BOOT0)</text>
<text x="184.6" y="117.5" transform="rotate(-90 184.6 117.5)">PB3(JTDO/RACESWO)</text>
<text x="196.2" y="114.2">PA13(JTMS/SWDIO)</text>
<text x="205.7" y="114" transform="rotate(-90 205.7 114)">PA14(JTCK/SWCLK)</text>
<text x="220.3" y="117.7">PA12</text>
<text x="229.9" y="119.5">44</text>
<text x="229.9" y="115.9">45</text>
<text x="462.5" y="114.5">ADD1</text>
<text x="65.7" y="120.9">2</text>
<text x="125.2" y="123">6</text>
<text x="128.7" y="121.2">PH0/OSCIN(PH0)</text>
<text x="128.7" y="124.7">PH1/OSCOUT(PH1)</text>
<text x="220.3" y="124.7">PA10</text>
<text x="220.3" y="121.2">PA11</text>
<text x="229.9" y="123">43</text>
<text x="65.7" y="126.2">1</text>
<text x="125.2" y="126.5">7</text>
<text x="125.2" y="130">8</text>
<text x="128.7" y="128.3">NRST</text>
<text x="128.7" y="131.8">PC0</text>
<text x="222.3" y="131.8">PA8</text>
<text x="222.3" y="128.3">PA9</text>
<text x="229.9" y="130">41</text>
<text x="229.9" y="126.5">42</text>
<text x="123.2" y="137.1">10</text>
<text x="125.2" y="133.6">9</text>
<text x="128.7" y="135.3">PC1</text>
<text x="222.3" y="135.3">PC9</text>
<text x="229.9" y="137.1">39</text>
<text x="229.9" y="133.6">40</text>
<text x="123.2" y="140.6">11</text>
<text x="128.7" y="138.9">PC2</text>
<text x="128.7" y="142.4">PC3</text>
<text x="222.3" y="142.4">PC7</text>
<text x="222.3" y="138.9">PC8</text>
<text x="229.9" y="140.6">38</text>
<text x="220.3" y="149.4">PB15</text>
<text x="222.3" y="145.9">PC6</text>
<text x="229.9" y="147.7">36</text>
<text x="229.9" y="144.1">37</text>
<text x="451.3" y="148" transform="rotate(-90 451.3 148)">2</text>
<text x="123.2" y="151.2">14</text>
<text x="123.2" y="154.7">15</text>
<text x="128.7" y="153">PA0</text>
<text x="220.3" y="153">PB14</text>
<text x="229.9" y="154.7">34</text>
<text x="229.9" y="151.2">35</text>
<text x="437.3" y="153">3</text>
<text x="441.7" y="154.4">GND</text>
<text x="454.2" y="154.4">GND</text>
<text x="464" y="153">1</text>
<text x="123.2" y="158.3">16</text>
<text x="128.7" y="156.5">PA1</text>
<text x="128.7" y="160">PA2</text>
<text x="220.3" y="160">PB12</text>
<text x="220.3" y="156.5">PB13</text>
<text x="229.9" y="158.3">33</text>
<text x="354.5" y="161.8">1</text>
<text x="452.7" y="156.4" transform="rotate(-90 452.7 156.4)">SIN</text>
<text x="488" y="160">1</text>
<text x="500.2" y="161.4">ANT</text>
<text x="515.1" y="161.4">NSS</text>
<text x="531.8" y="160">9</text>
<text x="358" y="163.5">WDI</text>
<text x="375.6" y="167.1">WDO</text>
<text x="385.1" y="165.3">7</text>
<text x="488" y="167.1">2</text>
<text x="529.8" y="167.1">10</text>
<text x="354.5" y="168.8">3</text>
<text x="354.5" y="172.4">4</text>
<text x="358" y="170.6">N.C.</text>
<text x="375.5" y="170.6">SET2</text>
<text x="385.1" y="172.4">5</text>
<text x="385.1" y="168.8">6</text>
<text x="499.4" y="168.5">GND</text>
<text x="515.1" y="168.5">SCK</text>
<text x="358" y="174.1">SET0</text>
<text x="375.5" y="174.1">SET1</text>
<text x="488" y="174.1">3</text>
<text x="501.4" y="175.5">SW</text>
<text x="515.1" y="175.5">MOSI</text>
<text x="529.8" y="174.1">11</text>
<text x="153.2" y="182.2" transform="rotate(-90 153.2 182.2)">PA3</text>
<text x="163.8" y="182.2" transform="rotate(-90 163.8 182.2)">PA4</text>
<text x="167.3" y="182.2" transform="rotate(-90 167.3 182.2)">PA5</text>
<text x="170.8" y="182.2" transform="rotate(-90 170.8 182.2)">PA6</text>
<text x="174.3" y="182.2" transform="rotate(-90 174.3 182.2)">PA7</text>
<text x="177.9" y="182.2" transform="rotate(-90 177.9 182.2)">PC4</text>
<text x="181.4" y="182.2" transform="rotate(-90 181.4 182.2)">PC5</text>
<text x="184.9" y="182.2" transform="rotate(-90 184.9 182.2)">PB0</text>
<text x="188.5" y="182.2" transform="rotate(-90 188.5 182.2)">PB1</text>
<text x="192" y="182.2" transform="rotate(-90 192 182.2)">PB2</text>
<text x="195.5" y="182.2" transform="rotate(-90 195.5 182.2)">PB10</text>
<text x="199" y="182.2" transform="rotate(-90 199 182.2)">PB11</text>
<text x="488" y="181.2">4</text>
<text x="499.4" y="182.6">GND</text>
<text x="515.1" y="182.6">MISO</text>
<text x="529.8" y="181.2">12</text>
<text x="151.8" y="187.2" transform="rotate(-90 151.8 187.2)">17</text>
<text x="162.3" y="187.2" transform="rotate(-90 162.3 187.2)">20</text>
<text x="165.9" y="187.2" transform="rotate(-90 165.9 187.2)">21</text>
<text x="169.4" y="187.2" transform="rotate(-90 169.4 187.2)">22</text>
<text x="172.9" y="187.2" transform="rotate(-90 172.9 187.2)">23</text>
<text x="176.5" y="187.2" transform="rotate(-90 176.5 187.2)">24</text>
<text x="180" y="187.2" transform="rotate(-90 180 187.2)">25</text>
<text x="183.5" y="187.2" transform="rotate(-90 183.5 187.2)">26</text>
<text x="187" y="187.2" transform="rotate(-90 187 187.2)">27</text>
<text x="190.6" y="187.2" transform="rotate(-90 190.6 187.2)">28</text>
<text x="194.1" y="187.2" transform="rotate(-90 194.1 187.2)">29</text>
<text x="197.6" y="187.2" transform="rotate(-90 197.6 187.2)">30</text>
<text x="488" y="188.2">5</text>
<text x="499.4" y="189.7">GND</text>
<text x="515.1" y="189.7">RST</text>
<text x="529.8" y="188.2">13</text>
<text x="488" y="195.3">6</text>
<text x="502.1" y="196.7">NC</text>
<text x="515.1" y="196.7">BUSY</text>
<text x="529.8" y="195.3">14</text>
<text x="488" y="202.4">7</text>
<text x="499.4" y="203.8">GND</text>
<text x="515.1" y="203.8">DI01</text>
<text x="529.8" y="202.4">15</text>
<text x="488" y="209.4">8</text>
<text x="529.8" y="209.4">16</text>
<text x="499.6" y="210.8">VDD</text>
<text x="515.1" y="210.8">DI02</text>
<text x="474.1" y="268.3">1</text>
<text x="511.8" y="268.3">16</text>
<text x="474.1" y="271.9">2</text>
<text x="477.6" y="270.1">NC/SIO3</text>
<text x="477.6" y="273.6">VCC</text>
<text x="497.3" y="273.6">SI/SIO0</text>
<text x="501.9" y="270.1">SCLK</text>
<text x="511.8" y="275.4">14</text>
<text x="511.8" y="271.9">15</text>
<text x="505.7" y="277.1">NC</text>
<text x="474.1" y="282.4">5</text>
<text x="474.1" y="286">6</text>
<text x="477.6" y="284.2">DNU</text>
<text x="477.6" y="287.7">DNU</text>
<text x="503.2" y="287.7">DNU</text>
<text x="503.2" y="284.2">DNU</text>
<text x="511.8" y="286">11</text>
<text x="511.8" y="282.4">12</text>
<text x="54.1" y="293.4">1</text>
<text x="106" y="291.3">1</text>
<text x="110.5" y="292.7">1</text>
<text x="474.1" y="289.5">7</text>
<text x="474.1" y="293">8</text>
<text x="477.6" y="291.3">CS</text>
<text x="54.1" y="296.9">2</text>
<text x="58.6" y="294.8">1</text>
<text x="58.6" y="298.3">2</text>
<text x="106" y="294.8">2</text>
<text x="106" y="298.3">3</text>
<text x="110.5" y="296.2">2</text>
<text x="110.5" y="299.7">3</text>
<text x="477.6" y="294.8">SO/SIO1 WP#/SIO2</text>
<text x="54.1" y="300.4">3</text>
<text x="54.1" y="304">4</text>
<text x="58.6" y="301.8">3</text>
<text x="58.6" y="305.4">4</text>
<text x="106" y="301.8">4</text>
<text x="106" y="305.4">5</text>
<text x="110.5" y="303.2">4</text>
<text x="54.1" y="307.5">5</text>
<text x="58.6" y="308.9">5</text>
<text x="110.5" y="306.8">5</text>
<text x="51.7" y="367.5">1</text>
<text x="56.2" y="368.9">1</text>
<text x="51.7" y="374.5">2</text>
<text x="56.2" y="375.9">2</text>
<text x="51.7" y="381.6">3</text>
<text x="56.2" y="383">3</text>
<text x="51.7" y="388.6">4</text>
<text x="56.2" y="390">4</text>
</g>
<g font-size="3.2" fill="#f00">
<text x="151.8" y="80.8" transform="rotate(-90 151.8 80.8)">64</text>
<text x="152.8" y="89.4" transform="rotate(-90 152.8 89.4)">VDD</text>
<text x="214.7" y="107.1">VDDUSB</text>
<text x="229.9" y="105.3">48</text>
<text x="489.5" y="112.7">4</text>
<text x="483.3" y="114.5">V+</text>
<text x="123.2" y="147.7">13</text>
<text x="128.7" y="149.4">VDDA/VREF+</text>
<text x="385.1" y="161.8">8</text>
<text x="377" y="163.5">VCC</text>
<text x="160.2" y="182.2" transform="rotate(-90 160.2 182.2)">VDD</text>
<text x="206.1" y="182.2" transform="rotate(-90 206.1 182.2)">VDD</text>
<text x="158.8" y="187.2" transform="rotate(-90 158.8 187.2)">19</text>
<text x="204.7" y="187.2" transform="rotate(-90 204.7 187.2)">32</text>
<text x="474.1" y="275.4">3</text>
<text x="477.6" y="277.1">RESET</text>
<text x="505.7" y="280.7">NC</text>
<text x="511.8" y="278.9">13</text>
</g>
<g font-size="3.2">
<text x="155.3" y="80.8" transform="rotate(-90 155.3 80.8)">63</text>
<text x="156.4" y="88.8" transform="rotate(-90 156.4 88.8)">VSS</text>
<text x="221.9" y="110.6">VSS</text>
<text x="229.9" y="108.9">47</text>
<text x="459" y="109.2">2</text>
<text x="462.5" y="111">GND</text>
<text x="123.2" y="144.1">12</text>
<text x="128.7" y="145.9">VSSA/VREF-</text>
<text x="354.5" y="165.3">2</text>
<text x="358" y="167.1">GND</text>
<text x="156.7" y="182.2" transform="rotate(-90 156.7 182.2)">VSS</text>
<text x="202.6" y="182.2" transform="rotate(-90 202.6 182.2)">VSS</text>
<text x="155.3" y="187.2" transform="rotate(-90 155.3 187.2)">18</text>
<text x="201.2" y="187.2" transform="rotate(-90 201.2 187.2)">31</text>
<text x="474.1" y="278.9">4</text>
<text x="477.6" y="280.7">NC</text>
<text x="503" y="291.3">GND</text>
<text x="511.8" y="293">9</text>
<text x="511.8" y="289.5">10</text>
<text x="157.9" y="301.8">1</text>
<text x="157.9" y="305.4">2</text>
<text x="196.7" y="301.8">1</text>
<text x="196.7" y="305.4">2</text>
<text x="157.9" y="308.9">3</text>
<text x="196.7" y="308.9">3</text>
<text x="157.9" y="312.4">4</text>
<text x="157.9" y="315.9">5</text>
<text x="196.7" y="312.4">4</text>
<text x="196.7" y="315.9">5</text>
<text x="157.9" y="319.5">6</text>
<text x="157.9" y="323">7</text>
<text x="196.7" y="319.5">6</text>
<text x="196.7" y="323">7</text>
<text x="157.9" y="326.5">8</text>
<text x="196.7" y="326.5">8</text>
<text x="157.9" y="330.1">9</text>
<text x="196.7" y="330.1">9</text>
</g>
<g font-size="1.4" fill="#238d23">
<text x="91.1" y="99" transform="rotate(-90 91.1 99)">2</text>
<text x="91.1" y="103.9" transform="rotate(-90 91.1 103.9)">1</text>
</g>
</svg>
